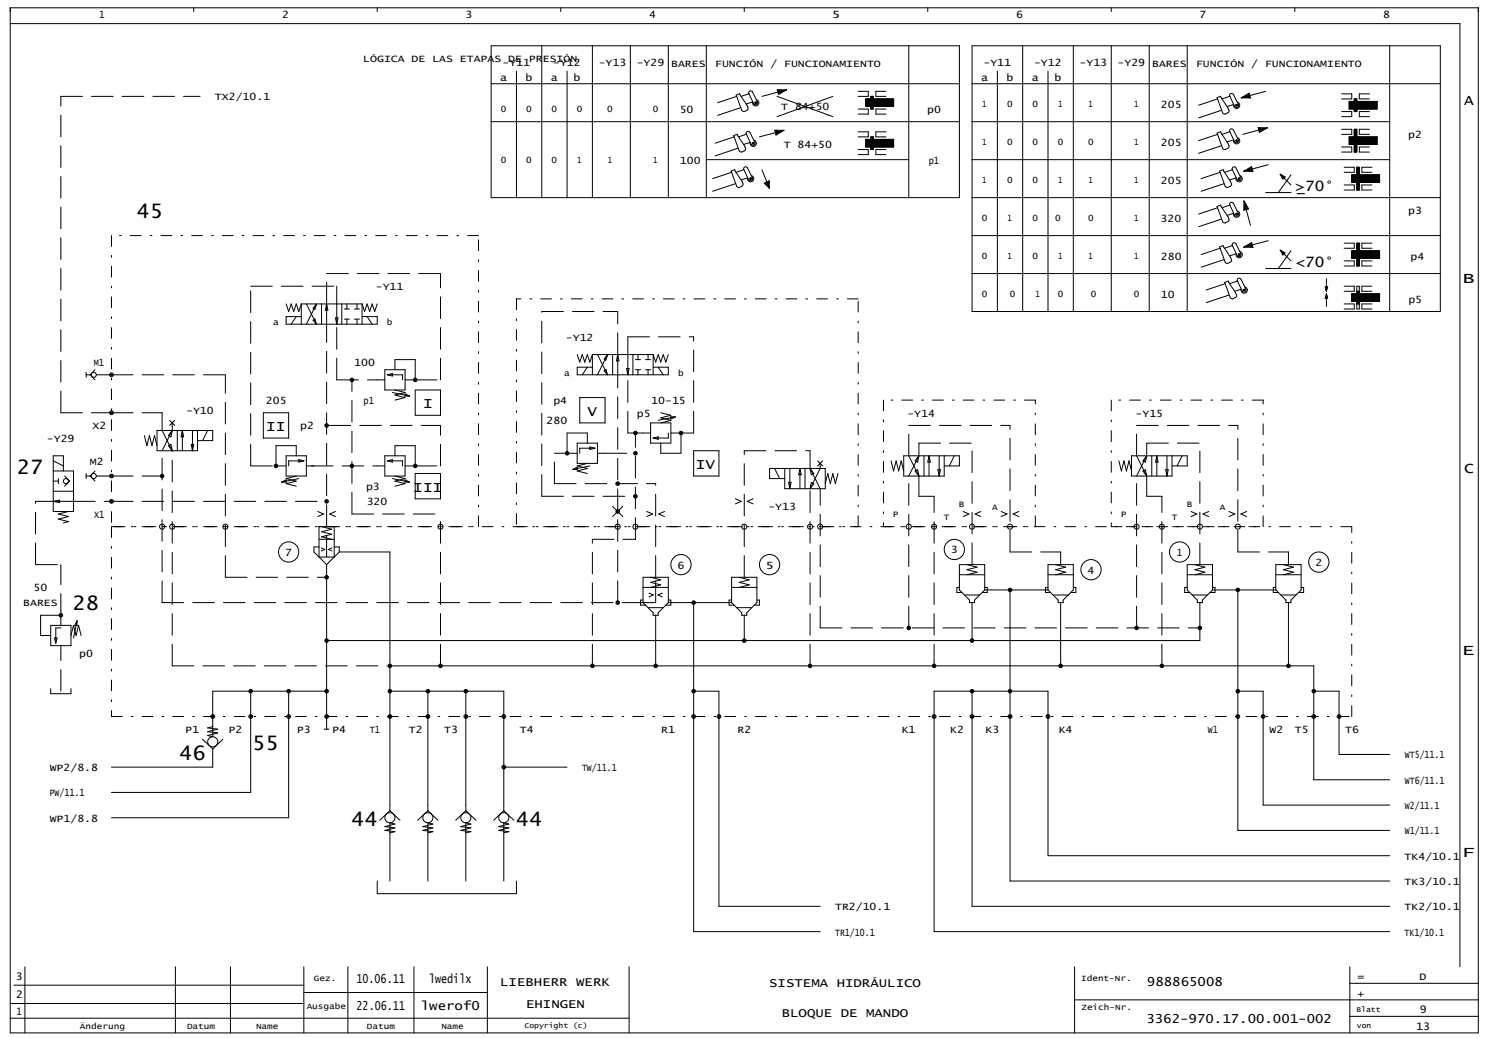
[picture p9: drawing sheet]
<svg xmlns="http://www.w3.org/2000/svg" width="582mm" height="406mm" viewBox="0 0 582 406" stroke-linecap="round" stroke-linejoin="round" font-family="sans-serif">
<g fill="none" stroke="#000" stroke-width=".39">
<path d="M4 3h574.2v401h-574.2zM4 9.2h567v369M75.8 3v1.5M147.6 3v1.5M192.1 17.9h183.2v59.4h-183.2zM211.9 17.9v59.4M219.3 3v1.5M231.7 17.9v59.4M246.6 17.9v59.4M261.4 17.9v59.4M276.3 17.9v59.4M291.1 3v1.5"/>
<path d="M355.5 17.9v59.4M362.9 3v1.5M380.2 17.9h183.1v103.9h-183.1zM400 17.9v103.9M419.8 17.9v103.9M434.6 3v1.5M434.6 17.9v103.9M449.5 17.9v103.9M464.3 17.9v103.9M506.4 3v1.5M543.6 17.9v103.9M192.1 32.7h183.2"/>
<path d="M202 27.8v49.5M221.8 27.8v49.5M287.9 37.2l1.4-.5 2.9 4.5 .4 1-.2 .8-1.3 .6-1-.5zM288.1 37.7l-7.4 2.5M292.9 36.7l-3 1M293 35.8l.9-.2 .4 .4 2 3.9a.84 .84 0 0 1-.4 1 .84 .84 0 0 1-1.1-.2l-2-4.2zM294.4 39.9l-2.6 .8M295.9 39a1.24 1.24 0 0 1 .9 1.5 1.24 1.24 0 0 1-1.5 .9 1.24 1.24 0 0 1-.9-1.5M304 37.7l21.7 7.9M304 35.1h3.6l-3.1 1.9zM307.6 35.1l-9.6 2.6M307.6 35.1l-3 1.5-.3-1.3 2.2 .1-1.7 .7-.2-.6 1.1 .1"/>
<path d="M325.7 37.7l-21.7 7.9M335.6 35.7h4v2h-4M338.6 38.7h10.9v3h-10.9zM340.6 37.7h1v4.9h-1zM346.5 35.7h-3.9v2h3.9M380.2 32.7h183.1M390.1 27.8v94M409.9 27.8v94M476 38.2l1.4-.5 2.9 4.5 .4 1-.2 .8-1.3 .6-1-.5zM476.2 38.7l-7.4 2.5M481 37.7l-3 1M481.1 36.8l.9-.2 .4 .4 2 3.9a.84 .84 0 0 1-.4 1 .84 .84 0 0 1-1.1-.2l-2-4.2z"/>
<path d="M484 40a1.24 1.24 0 0 1 .9 1.5 1.24 1.24 0 0 1-1.5 .9 1.24 1.24 0 0 1-.9-1.5M485.5 38.3l3.1-1.9 .5 1.9zM487.4 37.8l1 .1-.1-.6-1.8 .7 2.3 .1-.3-1.2-3 1.4M495 35.7l-9.5 2.6M524.7 36.7h4v2h-4M527.7 39.7h10.9v2.9h-10.9zM529.7 38.7h1v4.9h-1zM535.6 36.7h-3.9v2h3.9M192.1 47.6h183.2M286.9 53l1.4-.5 2.9 4.6 .4 1-.2 .8-1.3 .6-1-.5zM287.1 53.5l-7.4 2.5M288.6 58l-8.9 3"/>
<path d="M289.6 42.2l-8.9 2.9M291.9 52.5l-3 1M292.1 51.6l.8-.2 .4 .4 2 4a.84 .84 0 0 1-.4 1 .84 .84 0 0 1-1.1-.3l-2-4.2zM293.4 55.7l-2.5 .8M294.9 54.8a1.24 1.24 0 0 1 .9 1.5 1.24 1.24 0 0 1-1.5 .9 1.24 1.24 0 0 1-.9-1.4M303 50.9l3.6 .1-3.1 1.8zM306.6 51l-9.6 2.5M306.6 51l-3 1.4-.3-1.2 2.3 .1-1.8 .6-.2-.5 1.1 .1M335.6 42.6h4v2h-4M335.6 58.5h4v2h-4M335.6 51.6h4v1.9h-4M338.6 54.5h10.9v3h-10.9z"/>
<path d="M340.6 53.5h1v5h-1zM346.5 42.6h-3.9v2h3.9M346.5 58.5h-3.9v2h3.9M346.5 51.6h-3.9v1.9h3.9M380.2 47.6h163.4M476 52.1l1.4-.6 2.9 4.6 .4 1-.2 .8-1.3 .6-1-.5zM476.2 52.5l-7.4 2.5M477.7 57l-8.9 3M477.7 43.1l-8.9 3M481 51.5l-3 1M481.1 50.6l.9-.2 .4 .4 2 4a.84 .84 0 0 1-.4 1 .84 .84 0 0 1-1.1-.3l-2-4.2zM482.5 54.7l-2.6 .8"/>
<path d="M482.5 40.9l-2.6 .8M484 53.8a1.24 1.24 0 0 1 .9 1.5 1.24 1.24 0 0 1-1.5 1 1.24 1.24 0 0 1-.9-1.5M492.1 49.9l3.6 .1-3.1 1.8zM495.7 50l-9.6 2.5M495.7 50l-3 1.4-.3-1.2 2.2 .1-1.7 .6-.2-.5 1.1 .1M524.7 57.5h4v2h-4M524.7 43.6h4v2h-4M524.7 50.6h4v1.9h-4M527.7 53.5h10.9v3h-10.9zM529.7 50.6h1v8.9h-1zM535.6 57.5h-3.9v2h3.9M535.6 43.6h-3.9v2h3.9"/>
<path d="M535.6 50.6h-3.9v1.9h3.9M276.3 62.4h79.2M286 66.9l1.3-.5 2.9 4.5 .4 1-.2 .8-1.3 .6-1-.5zM286.2 67.4l-7.5 2.5M287.6 71.9l-8.9 2.9M290.9 66.2a.79 .79 0 0 1 .5-.9 .79 .79 0 0 1 .9 .4l2 3.9a.84 .84 0 0 1-.4 1 .84 .84 0 0 1-1.1-.2l-1.9-4.2M291 66.4l-3.1 1M292.4 69.6l-2.5 .8M293.9 68.7a1.24 1.24 0 0 1 .9 1.5 1.24 1.24 0 0 1-1.5 .9 1.24 1.24 0 0 1-.9-1.5M298 66.4l2.9 7.2M298.9 71.7l2-1v2.9zM299.7 71.8l.7-.3 .1 1z"/>
<path d="M300.6 72.9v-1.7l-1.2 .6 1.3 1.2M380.2 77.3h183.1M380.2 62.4h163.4M477 66.9l1.4-.5 2.9 4.5 .4 1-.3 .8-1.2 .6-1-.5zM477.2 67.4l-7.4 2.5M478.7 71.9l-8.9 2.9M481.1 79.3l.9-.2 .4 .4 2 4a.84 .84 0 0 1-.4 1 .84 .84 0 0 1-1.1-.3l-2-4.2zM482 66.4l-3 1M482.1 65.5l.8-.2 .5 .4 2 3.9a.84 .84 0 0 1-.4 1 .84 .84 0 0 1-1.1-.2l-2-4.2zM483.5 69.6l-2.6 .8M484.9 68.7a1.24 1.24 0 0 1 1 1.5 1.24 1.24 0 0 1-1.5 .9 1.24 1.24 0 0 1-.9-1.5M486.5 67l3.1-1.9 .5 2z"/>
<path d="M486.5 78.6l2.6 9.6M486.5 78.6l1.5 3-1.3 .4 .1-2.3 .7 1.7-.6 .2 .1-1.1M486.5 78.6l1.9 3.1-1.9 .5zM488.4 66.5l1 .1-.1-.6-1.8 .7 2.3 .1-.3-1.2-3 1.4M495 75.3h9.9M496 64.4l-9.5 2.6M500.7 68.1l4.2 4.2M500.7 68.1l1.7 1.2-.6 .5-.6-1.2 .9 .7-.3 .3-.2-.6M500.7 68.1l1.9 1.1-.8 .8zM504.9 68.4l-4.9 6.9M525.7 65.4h4v2h-4M525.7 72.3h4v2h-4"/>
<path d="M528.7 68.4h10.9v3h-10.9zM530.7 65.4h1v8.9h-1zM536.6 72.3h-3.9v2h3.9M536.6 65.4h-3.9v2h3.9M380.2 92.1h183.1M476 80.8l1.4-.6 2.9 4.6 .4 1-.2 .8-1.3 .6-1-.5zM476.2 81.3l-7.4 2.4M477 96.6l1.4-.5 2.9 4.5 .4 1-.3 .8-1.2 .6-1-.5zM477.2 97.1l-7.4 2.5M477.7 85.7l-8.9 3M481 80.2l-3 1.1M482 96.1l-3 1"/>
<path d="M482.1 95.2l.8-.2 .5 .4 2 3.9a.84 .84 0 0 1-.4 1 .84 .84 0 0 1-1.1-.2l-2-4.2zM482.5 83.4l-2.6 .8M483.5 99.3l-2.6 .8M484 82.5a1.24 1.24 0 0 1 .9 1.5 1.24 1.24 0 0 1-1.5 1 1.24 1.24 0 0 1-.9-1.5M484.9 98.4a1.24 1.24 0 0 1 1 1.5 1.24 1.24 0 0 1-1.5 .9 1.24 1.24 0 0 1-.9-1.5M486.5 96.7l3.1-1.9 .5 2zM488.4 96.2l1 .1-.1-.6-1.8 .7 2.3 .1-.3-1.2-3 1.4M496 94.1l-9.5 2.6M500.7 97.8l4.2 4.2M500.7 97.8l1.7 1.2-.6 .5-.6-1.2 .9 .7-.3 .3-.2-.6M500.7 97.8l1.9 1.1-.8 .8zM504.9 98.1l-4.9 6.9"/>
<path d="M525.7 95.1h4v2h-4M528.7 98.1h10.9v3h-10.9zM530.7 95.1h1v8.9h-1zM536.6 95.1h-3.9v2h3.9M111.9 118.9l1 2.9 1-2.9 1 2.9 1-2.9 1 2.9 .9-2.9M117.8 118.9v7.9M117.8 118.9h23.8M119.8 118.9l4 7.9M123.7 119l-1.2 1.6M123.8 118.9l-4 7.9M123.8 119l-.6 2M125.8 118.9v7.9"/>
<path d="M127.8 118.9v7.9M127.8 118.9l.4 2.5h-.9zM131.7 118.9v7.9M133.7 118.9v7.9M135.7 118.9v2M139.6 118.9v2M141.6 118.9v7.9M141.6 118.9l1 2.9 1-2.9 1 2.9 1-2.9 1 2.9 1-2.9M380.2 107h183.1M478.7 101.6l-8.9 2.9M479 110.5l1.4-.6 2.9 4.6 .4 1-.3 .8-1.2 .6-1-.5zM479.2 111l-7.4 2.4"/>
<path d="M480.7 115.4l-8.9 3M484 109.9l-3.1 1.1M484.1 109l.8-.2 .5 .4 2 4a.84 .84 0 0 1-.5 1 .84 .84 0 0 1-1-.3l-2-4.2zM485.5 113.1l-2.6 .8M486.9 112.2a1.24 1.24 0 0 1 1 1.5 1.24 1.24 0 0 1-1.5 1 1.24 1.24 0 0 1-1-1.5M495 105h9.9M518.3 112.2h1l-.5 1.7zM518.8 109v4.9M518.8 114.9v5M518.8 112.9l.2-.5h-.3l.1 1 .3-1.1h-.6l.3 1.6M518.8 114.9l.3 1.7h-.6l.3-1.1 .1 .9h-.3l.2-.5M518.8 114.9l.5 1.8h-1z"/>
<path d="M525.7 118.9h4v2h-4M525.7 102h4v2h-4M525.7 111.9h4v2h-4M528.7 114.9h10.9v3h-10.9zM530.7 113.9h1v5h-1zM536.6 118.9h-3.9v2h3.9M536.6 102h-3.9v2h3.9M536.6 111.9h-3.9v2h3.9M115.9 123.8l-2 3M117.8 123.8h-5.9v3h35.7v-3h-6M122.4 120.7l.7 .5M122.5 125.2l1.2 1.6-.5-2.1-.8 .6"/>
<path d="M131.2 124.3h1l-.5 2.5zM134.7 124.8h2M134.7 120.9h2M135.7 124.8v2M138.6 124.8h2M138.6 120.9h2M139.6 124.8v2M143.6 123.8l2 3M225.8 138.7l1 2.9 .9-2.9 1 2.9 1-2.9 1 2.9 1-2.9M231.7 138.7v7.9M231.7 138.7h23.8M233.7 138.7l3.9 7.9"/>
<path d="M237.5 138.8l-1.1 1.6M237.6 138.7l-3.9 7.9M237.6 138.8l-.6 2M239.6 138.7v7.9M241.6 138.7v7.9M241.6 138.7l.5 2.5h-1zM245.6 138.7v7.9M247.5 138.7v7.9M249.5 138.7v2M253.5 138.7v2M255.5 138.7v7.9M255.5 138.7l1 2.9 .9-2.9 1 2.9 1-2.9 1 2.9 1-2.9"/>
<path d="M33.7 146.6h2M33.7 145.6v2M37.2 144.6l-1.9 2 1.9 2M37.7 146.6h5.9M147.6 148.6h2.9M150.5 144.6h7.9v7.9h-7.9zM151.5 146.6l2-.5v1zM151.5 146.6h6v2M153.5 153.5l6.7 1.4M154.5 152.5l3.9 1-3.9 1 3.9 1-3.9 1M158.4 148.6h4M158.4 154l1.8 .9h-1.9z"/>
<path d="M162.4 152.5h9.9v9.9h-9.9zM226.8 155.5h9.9v9.9h-9.9zM229.7 143.6l-2 3M231.7 143.6h-5.9v3h35.6v-3h-5.9M236.3 140.5l.6 .5M236.4 145l1.1 1.6-.5-2.1-.7 .6M245.1 144.1h1l-.5 2.5zM248.5 144.6h2M248.5 140.7h2M249.5 144.6v2M252.5 144.6h2M252.5 140.7h2"/>
<path d="M253.5 144.6v2M257.4 143.6l2 3M56.5 170.4l1 3.9 .9-3.9 1 3.9 1-3.9 1 3.9M63.4 168.4l4 7.9M65.9 174.3l1-.5 .5 2.5zM66.4 164.4l1.9 2M67.4 168.4l-4 7.9M67.4 168.4l-.5 2.5-1-.5zM67.4 165.4v3M68.3 164.4l-1.9 2M69.3 168.4v7.9M71.3 168.4v7.9"/>
<path d="M71.3 168.4l.5 2.5h-1zM74.8 173.8h1l-.5 2.5zM75.3 168.4v7.9M77.3 168.4v7.9h-15.9v-7.9h21.8v3.9h-5.9M81.2 168.4l-2 3.9M103 161.4h9.9v9.9h-9.9zM111.9 178.3h7.9v7.9h-7.9zM116.9 179.8l1.9 .5-1.9 .5zM150.5 178.3h7.9v7.9h-7.9zM221.8 177.3h4M225.8 173.3h7.9v7.9h-7.9zM230.7 174.8l2 .5-2 .5z"/>
<path d="M232.7 175.3h-5.9v2M233.7 177.3h3M251.5 169.4h3M254.5 165.4h7.9v7.9h-7.9zM255.5 171.3l1.9-.4v.9zM258.4 161.4l4 1-4 1 4 1-4 1M261.4 169.4v1.9h-5.9M262.3 163h1.9l-1.8 .9zM262.4 169.4h3.9M264.2 163l-6.8 1.4M271.3 176.3h9.9v9.9h-9.9zM355.5 178.3l3.9 7.9"/>
<path d="M359.4 178.3l-3.9 7.9M359.4 178.3l-.5 2.5-1-.5zM361.4 178.3v7.9M363.4 178.3l.5 2.5h-1zM363.4 178.3v7.9M367.3 178.3v7.9M369.3 178.3v7.9h-15.8v-7.9h21.8v3.9h-6M373.3 178.3l-2 3.9M444.5 178.3l4 7.9M448.5 178.3l-4 7.9M448.5 178.3l-.5 2.5-1-.5zM450.5 178.3v7.9"/>
<path d="M452.5 178.3v7.9M452.5 178.3l.5 2.5h-1zM456.4 178.3v7.9M458.4 178.3v7.9h-15.8v-7.9h21.7v3.9h-5.9M462.4 178.3l-2 3.9M20.8 184.2h8v15.9h-8v-21.8h4v5.9M20.8 196.1h8M20.8 196.1l2.5-.5v1zM20.8 192.1h8M20.8 188.2h2M20.8 180.3l4 1.9M22.8 187.2v2"/>
<path d="M25.3 186.2l2 2-2 2M33.7 186.2h2M33.7 185.2v2M37.2 184.2l-1.9 2 1.9 2M37.7 186.2h5.9M107.9 182.2h4M110.1 188.6l1.8-.9 .1 .9zM115.9 186.2l-4 1 4 1-4 1 4 1M116.9 187.2l-6.8 1.4M118.8 180.3h-5.9v1.9M119.8 182.2h3M147.6 182.2h2.9"/>
<path d="M151.5 180.3l2-.5v1zM151.5 180.3h6v1.9M153.5 187.2l6.7 1.4M154.5 186.2l3.9 1-3.9 1 3.9 1-3.9 1M158.4 182.2h4M158.4 187.7l1.8 .9h-1.9zM162.4 185.2h9.9v9.9h-9.9zM224 183.6l1.8-.9 .1 .9zM229.7 181.2l-3.9 1 3.9 1-3.9 1 3.9 1M230.7 182.2l-6.7 1.4M239.6 198.1l4 3.9M243.6 198.1l-4 3.9"/>
<path d="M287.6 195.1l2.3 1-2.3 1M294.6 195.1l-2.3 1 2.3 1M303 183.2l2 4M306.9 183.2v7.9h15.9v-7.9h-21.8v4h5.9M308.4 188.7h1l-.5 2.4zM308.9 183.2v7.9M312.9 183.2v7.9M312.9 183.2l.5 2.5h-1zM314.9 183.2v7.9M316.8 183.2l4 7.9M316.8 183.2l1.5 2-1 .5zM317.3 188.7l1 .5-1.5 1.9z"/>
<path d="M319.8 180.3l2 1.9M320.8 183.2l-4 7.9M321.8 180.3l-2 1.9M327.7 185.2l-1 4-1-4-.9 4-1-4-1 4M348.5 180.3l1 3.9 1-3.9 1 3.9 1-3.9 1 3.9M357.9 184.2l1-.5 .5 2.5zM366.8 183.7h1l-.5 2.5zM437.6 180.3l1 3.9 1-3.9 1 3.9 1-3.9 1 3.9M447 184.2l1-.5 .5 2.5zM455.9 183.7h1l-.5 2.5zM26.8 200.1l-4 1 4 .9-4 1 4 1-2 .5M124.3 200.1l2.3 1-2.3 .9"/>
<path d="M124.8 213.9h-2v2l5 4.9M124.8 206h5.9v11.9h-5.9zM124.8 211h5.9M125.7 214.3l1.3 .6-1.3 .6M125.8 206l3.9 1-3.9 1 3.9 1-3.9 1 3.9 1M129.8 214.3l-1.3 .6 1.3 .6M130.7 213.9h2v2M131.2 200.1l-2.3 1 2.3 .9M132.7 215.9l-4.9 4.9M132.7 215.9h19.8v101.2M253 200.1l2.3 1-2.3 .9M259.9 200.1l-2.3 1 2.3 .9"/>
<path d="M376.7 200.1l2.3 1-2.3 .9M383.7 200.1l-2.3 1 2.3 .9M391.6 200.1l2.3 1-2.3 .9M398.5 200.1l-2.3 1 2.3 .9M465.8 200.1l2.3 1-2.3 .9M472.8 200.1l-2.3 1 2.3 .9M480.7 200.1l2.3 1-2.3 .9M487.6 200.1l-2.3 1 2.3 .9M127.8 220.8v64.4M251.5 229.8h9.9M251.5 234.7h-1v2h2M251.5 225.8h9.9v9.9l-4 4v.9h-1.9v-.9l-4-4z"/>
<path d="M253.5 237.7h5.9M253.9 232l1.7 .7-1.7 .8M254.5 225.8l3.9 1-3.9 1 3.9 1-3.9 1M259 232l-1.7 .7 1.7 .8M261.4 235.7h24.8M261.4 234.7h1v2h-2M271.3 235.7v128.7h49.5M286.2 229.8h9.9M286.2 234.7h-1v2h1.9M286.2 225.8h9.9v9.9l-4 4v.9h-2v-.9l-3.9-4zM288.1 237.7h6M289.1 225.8l4 1-4 1 4 1-4 1"/>
<path d="M296.1 234.7h.9v2h-1.9M375.3 229.8h-1v1.9h1.9M375.3 220.8h9.9v9.9l-4 4v1h-2v-1l-3.9-4zM375.3 224.8h9.9M377.2 232.7h6M378.2 220.8l4 1-4 1 4 1-4 1M380.2 235.7v14.8M385.2 229.8h.9v1.9h-1.9M385.2 230.7h24.7M395.1 230.7v113.9h148.5M409.9 229.8h-1v1.9h2M409.9 220.8h9.9v9.9l-4 4v1h-1.9v-1l-4-4z"/>
<path d="M409.9 224.8h9.9M411.9 232.7h5.9M412.9 220.8l3.9 1-3.9 1 3.9 1-3.9 1M414.9 235.7v24.7M419.8 229.8h1v1.9h-2M464.3 220.8h9.9v9.9l-3.9 4v1h-2v-1l-4-4zM464.3 229.8h-.9v1.9h1.9M464.3 224.8h9.9M466.3 232.7h6M467.3 220.8l4 1-4 1 4 1-4 1M469.3 235.7v14.8h-341.5M474.2 229.8h1v1.9h-1.9"/>
<path d="M474.2 230.7h24.8M484.1 230.7v94.1h59.5M499 229.8h-1v1.9h2M499 220.8h9.9v9.9l-4 4v1h-1.9v-1l-4-4zM499 224.8h9.9M501 232.7h5.9M502 220.8l3.9 1-3.9 1 3.9 1-3.9 1M503.9 235.7v24.7M508.9 229.8h1v1.9h-2M19.8 244.6h8v7.9h-8zM21.3 249.6h1l-.5 1.9zM23.8 245.6h-2v5.9"/>
<path d="M23.8 240.6v4M23.8 252.5v3M27.8 248.6l1-4 .9 4 1-4 1 4M30.1 242.8v1.9l-.9-.1zM30.1 242.8l-1.3 6.8M256.5 240.6v19.8M291.1 240.6v9.9M19.8 269.4v1.9h8v-1.9M98.1 270.3v39.6h-54.5M112.9 270.3v49.5h-69.3M127.8 270.3h-44.6v17.9l-2-.5 4-1-4-.5 4-1-4-.5 2-.5M152.5 270.3h44.5v46.8"/>
<path d="M152.5 260.4h361.3v44.6h29.8M167.4 270.3v46.8M182.2 270.3v46.8M271.3 270.3h9.9v84.2h39.6M380.2 270.3v84.2h163.4M484.1 270.3h9.9v44.6h49.6M513.8 270.3h10v24.8h19.8M79.2 289.2l4 3.7M83.2 292.9v7.1h-39.6M87.2 289.2l-4 3.7M126.8 285.2h1.9M152.5 317.1l-4 3.7"/>
<path d="M152.5 317.1l4 3.7M167.4 317.1l-4 3.7M167.4 317.1l3.9 3.7M182.2 317.1l-4 3.7M182.2 317.1l4 3.7M197 317.1l-3.9 3.7M197 317.1l4 3.7M197 300h24.8M152.5 325.8l2-.5-4-.5 4-1-4-.5 4-1-2-.5v22.8M167.4 325.8l1.9-.5-3.9-.5 3.9-1-3.9-.5 3.9-1-1.9-.5v22.8M182.2 325.8l2-.5-4-.5 4-1-4-.5 4-1-2-.5v22.8M197 325.8l2-.5-3.9-.5 3.9-1-3.9-.5 3.9-1-2-.5v22.8"/>
<path d="M543.6 334.7h-133.7v-64.4h-44.5v94.1h178.2M147.6 344.6v4.9h54.4v-4.9M9.7 378.2v25.8M68.6 378.2v25.8M90.1 378.2v25.8M118.8 378.2v25.8M136.1 378.2v25.8M161.9 378.2v25.8M190.6 378.2v25.8M246.1 378.2v25.8M420.3 378.2v25.8M528 378.2v25.8"/>
<path d="M4 398.3h242.1M4 392.5h114.8M5.4 385.3h113.4M118.8 388.2h71.8M420.3 391.1h157.9M528 397.5h50.2M528 384.6h50.2"/>
<circle cx="294.6" cy="56" r=".35"/>
<circle cx="294.6" cy="56" r=".1"/>
<circle cx="294.6" cy="56" r=".25"/>
<circle cx="295.6" cy="40.2" r=".35"/>
<circle cx="295.6" cy="40.2" r=".1"/>
<circle cx="295.6" cy="40.2" r=".25"/>
<circle cx="483.7" cy="41.2" r=".35"/>
<circle cx="483.7" cy="55" r=".35"/>
<circle cx="483.7" cy="55" r=".25"/>
<circle cx="483.7" cy="41.2" r=".25"/>
<circle cx="483.7" cy="55" r=".1"/>
<circle cx="483.7" cy="41.2" r=".1"/>
<circle cx="293.6" cy="69.9" r=".35"/>
<circle cx="293.6" cy="69.9" r=".1"/>
<circle cx="293.6" cy="69.9" r=".25"/>
<circle cx="484.6" cy="69.9" r=".35"/>
<circle cx="484.6" cy="69.9" r=".25"/>
<circle cx="484.6" cy="69.9" r=".1"/>
<circle cx="483.7" cy="83.7" r=".35"/>
<circle cx="483.7" cy="83.7" r=".25"/>
<circle cx="483.7" cy="83.7" r=".1"/>
<circle cx="484.6" cy="99.6" r=".35"/>
<circle cx="484.6" cy="99.6" r=".25"/>
<circle cx="484.6" cy="99.6" r=".1"/>
<circle cx="486.6" cy="113.4" r=".35"/>
<circle cx="486.6" cy="113.4" r=".25"/>
<circle cx="486.6" cy="113.4" r=".1"/>
<circle cx="36.7" cy="146.6" r=".99"/>
<circle cx="43.6" cy="146.6" r=".74"/>
<circle cx="43.6" cy="146.6" r=".37"/>
<circle cx="137.6" cy="148.6" r=".5"/>
<circle cx="137.6" cy="148.6" r=".69"/>
<circle cx="137.6" cy="148.6" r=".2"/>
<circle cx="162.4" cy="148.6" r=".5"/>
<circle cx="162.4" cy="148.6" r=".69"/>
<circle cx="162.4" cy="148.6" r=".2"/>
<circle cx="43.6" cy="161.4" r=".74"/>
<circle cx="43.6" cy="161.4" r=".37"/>
<circle cx="127.7" cy="166.4" r=".5"/>
<circle cx="127.7" cy="166.4" r=".69"/>
<circle cx="127.7" cy="166.4" r=".2"/>
<circle cx="221.8" cy="177.3" r=".69"/>
<circle cx="221.8" cy="177.3" r=".5"/>
<circle cx="221.8" cy="177.3" r=".2"/>
<circle cx="248.5" cy="169.4" r=".5"/>
<circle cx="248.5" cy="177.3" r=".5"/>
<circle cx="248.5" cy="169.4" r=".69"/>
<circle cx="248.5" cy="177.3" r=".69"/>
<circle cx="248.5" cy="169.4" r=".2"/>
<circle cx="248.5" cy="177.3" r=".2"/>
<circle cx="266.3" cy="169.4" r=".5"/>
<circle cx="266.3" cy="169.4" r=".69"/>
<circle cx="266.3" cy="169.4" r=".2"/>
<circle cx="25.8" cy="188.2" r=".99"/>
<circle cx="36.7" cy="186.2" r=".99"/>
<circle cx="43.6" cy="196.1" r=".74"/>
<circle cx="43.6" cy="186.2" r=".74"/>
<circle cx="43.6" cy="196.1" r=".37"/>
<circle cx="43.6" cy="186.2" r=".37"/>
<circle cx="63.4" cy="186.2" r=".69"/>
<circle cx="63.4" cy="186.2" r=".5"/>
<circle cx="63.4" cy="186.2" r=".2"/>
<circle cx="107.9" cy="182.2" r=".5"/>
<circle cx="107.9" cy="182.2" r=".69"/>
<circle cx="108" cy="182.2" r=".2"/>
<circle cx="127.7" cy="196.1" r=".5"/>
<circle cx="127.7" cy="196.1" r=".69"/>
<circle cx="127.7" cy="196.1" r=".2"/>
<circle cx="137.6" cy="182.2" r=".5"/>
<circle cx="137.6" cy="182.2" r=".69"/>
<circle cx="137.6" cy="182.2" r=".2"/>
<circle cx="162.4" cy="182.2" r=".5"/>
<circle cx="162.4" cy="182.2" r=".69"/>
<circle cx="162.4" cy="182.2" r=".2"/>
<circle cx="241.6" cy="189.2" r=".5"/>
<circle cx="241.6" cy="189.2" r=".69"/>
<circle cx="241.6" cy="189.2" r=".2"/>
<circle cx="248.5" cy="194.1" r=".5"/>
<circle cx="248.5" cy="194.1" r=".69"/>
<circle cx="248.5" cy="194.1" r=".2"/>
<circle cx="63.4" cy="206" r=".99"/>
<circle cx="67.4" cy="206" r=".99"/>
<circle cx="88.1" cy="206" r=".99"/>
<circle cx="112.9" cy="215.9" r="4"/>
<circle cx="172.3" cy="206" r=".99"/>
<circle cx="241.6" cy="206" r=".99"/>
<circle cx="241.6" cy="200.1" r=".5"/>
<circle cx="241.6" cy="200.1" r=".69"/>
<circle cx="241.6" cy="200.1" r=".2"/>
<circle cx="248.5" cy="206" r=".99"/>
<circle cx="291.1" cy="206" r=".99"/>
<circle cx="316.8" cy="206" r=".99"/>
<circle cx="320.8" cy="206" r=".99"/>
<circle cx="355.4" cy="206" r=".99"/>
<circle cx="365.3" cy="206" r=".99"/>
<circle cx="373.3" cy="214.9" r="4"/>
<circle cx="380.2" cy="206" r=".99"/>
<circle cx="395" cy="206" r=".99"/>
<circle cx="444.5" cy="206" r=".99"/>
<circle cx="454.4" cy="206" r=".99"/>
<circle cx="461.4" cy="215.9" r="4"/>
<circle cx="469.3" cy="206" r=".99"/>
<circle cx="484.1" cy="206" r=".99"/>
<circle cx="515.8" cy="219.9" r="4"/>
<circle cx="127.7" cy="225.8" r=".5"/>
<circle cx="127.7" cy="225.8" r=".69"/>
<circle cx="127.7" cy="225.8" r=".2"/>
<circle cx="241.6" cy="235.7" r=".5"/>
<circle cx="241.6" cy="235.7" r=".69"/>
<circle cx="241.6" cy="235.7" r=".2"/>
<circle cx="266.3" cy="220.8" r="4"/>
<circle cx="271.3" cy="235.7" r=".5"/>
<circle cx="271.3" cy="235.7" r=".69"/>
<circle cx="271.3" cy="235.7" r=".2"/>
<circle cx="301" cy="220.8" r="4"/>
<circle cx="395" cy="230.7" r=".5"/>
<circle cx="395" cy="230.7" r=".69"/>
<circle cx="395" cy="230.7" r=".2"/>
<circle cx="426.7" cy="222.8" r="4"/>
<circle cx="484.1" cy="230.7" r=".5"/>
<circle cx="484.1" cy="230.7" r=".69"/>
<circle cx="484.2" cy="230.7" r=".2"/>
<circle cx="23.8" cy="240.6" r=".5"/>
<circle cx="23.8" cy="240.6" r=".69"/>
<circle cx="23.8" cy="240.6" r=".2"/>
<circle cx="127.7" cy="250.5" r=".5"/>
<circle cx="127.7" cy="250.5" r=".69"/>
<circle cx="127.7" cy="250.5" r=".2"/>
<circle cx="291.1" cy="250.5" r=".5"/>
<circle cx="291.1" cy="250.5" r=".69"/>
<circle cx="291.1" cy="250.5" r=".2"/>
<circle cx="355.4" cy="245.6" r=".69"/>
<circle cx="355.4" cy="245.6" r=".5"/>
<circle cx="355.5" cy="245.6" r=".2"/>
<circle cx="380.2" cy="250.5" r=".5"/>
<circle cx="380.2" cy="250.5" r=".69"/>
<circle cx="380.2" cy="250.5" r=".2"/>
<circle cx="444.5" cy="245.6" r=".69"/>
<circle cx="444.5" cy="245.6" r=".5"/>
<circle cx="444.6" cy="245.6" r=".2"/>
<circle cx="469.3" cy="245.6" r=".69"/>
<circle cx="469.3" cy="245.6" r=".5"/>
<circle cx="469.3" cy="245.6" r=".2"/>
<circle cx="98" cy="270.3" r=".69"/>
<circle cx="98" cy="270.3" r=".5"/>
<circle cx="98.1" cy="270.3" r=".2"/>
<circle cx="112.9" cy="270.3" r=".5"/>
<circle cx="112.9" cy="270.3" r=".69"/>
<circle cx="112.9" cy="270.4" r=".2"/>
<circle cx="127.7" cy="270.3" r=".5"/>
<circle cx="127.7" cy="270.3" r=".69"/>
<circle cx="127.7" cy="270.3" r=".2"/>
<circle cx="152.5" cy="260.4" r=".5"/>
<circle cx="152.5" cy="270.3" r=".5"/>
<circle cx="152.5" cy="270.3" r=".69"/>
<circle cx="152.5" cy="260.4" r=".69"/>
<circle cx="152.5" cy="270.3" r=".2"/>
<circle cx="152.5" cy="260.4" r=".2"/>
<circle cx="167.3" cy="270.3" r=".5"/>
<circle cx="167.3" cy="270.3" r=".69"/>
<circle cx="167.4" cy="270.3" r=".2"/>
<circle cx="172.3" cy="260.4" r=".5"/>
<circle cx="172.3" cy="260.4" r=".69"/>
<circle cx="172.3" cy="260.4" r=".2"/>
<circle cx="182.2" cy="270.3" r=".5"/>
<circle cx="182.2" cy="270.3" r=".69"/>
<circle cx="182.2" cy="270.3" r=".2"/>
<circle cx="231.7" cy="260.4" r=".69"/>
<circle cx="231.7" cy="260.4" r=".5"/>
<circle cx="231.7" cy="260.5" r=".2"/>
<circle cx="256.4" cy="260.4" r=".5"/>
<circle cx="256.4" cy="260.4" r=".69"/>
<circle cx="256.4" cy="260.4" r=".2"/>
<circle cx="271.3" cy="270.3" r=".5"/>
<circle cx="271.3" cy="270.3" r=".69"/>
<circle cx="271.3" cy="270.3" r=".2"/>
<circle cx="316.8" cy="260.4" r=".69"/>
<circle cx="316.8" cy="260.4" r=".5"/>
<circle cx="316.8" cy="260.4" r=".2"/>
<circle cx="365.3" cy="260.4" r=".5"/>
<circle cx="365.3" cy="260.4" r=".69"/>
<circle cx="365.4" cy="260.5" r=".2"/>
<circle cx="380.2" cy="270.3" r=".5"/>
<circle cx="380.2" cy="270.3" r=".69"/>
<circle cx="380.2" cy="270.3" r=".2"/>
<circle cx="395" cy="270.3" r=".5"/>
<circle cx="395" cy="270.3" r=".69"/>
<circle cx="395" cy="270.3" r=".2"/>
<circle cx="414.8" cy="260.4" r=".5"/>
<circle cx="414.8" cy="260.4" r=".69"/>
<circle cx="414.9" cy="260.4" r=".2"/>
<circle cx="454.4" cy="260.4" r=".69"/>
<circle cx="454.4" cy="260.4" r=".5"/>
<circle cx="454.5" cy="260.4" r=".2"/>
<circle cx="484.1" cy="270.3" r=".5"/>
<circle cx="484.1" cy="270.3" r=".69"/>
<circle cx="484.1" cy="270.3" r=".2"/>
<circle cx="503.9" cy="260.4" r=".5"/>
<circle cx="503.9" cy="260.4" r=".69"/>
<circle cx="503.9" cy="260.4" r=".2"/>
<circle cx="513.8" cy="270.3" r=".5"/>
<circle cx="513.8" cy="270.3" r=".69"/>
<circle cx="513.8" cy="270.3" r=".2"/>
<circle cx="83.2" cy="290.1" r="1.98"/>
<circle cx="83.2" cy="280.2" r=".74"/>
<circle cx="83.2" cy="280.2" r=".37"/>
<circle cx="98" cy="280.2" r=".74"/>
<circle cx="98" cy="280.2" r=".37"/>
<circle cx="112.9" cy="280.2" r=".74"/>
<circle cx="112.9" cy="280.2" r=".37"/>
<circle cx="127.7" cy="280.2" r=".37"/>
<circle cx="127.7" cy="280.2" r=".74"/>
<circle cx="152.5" cy="280.2" r=".37"/>
<circle cx="152.5" cy="280.2" r=".74"/>
<circle cx="167.3" cy="280.2" r=".37"/>
<circle cx="167.3" cy="280.2" r=".74"/>
<circle cx="182.2" cy="280.2" r=".37"/>
<circle cx="182.2" cy="280.2" r=".74"/>
<circle cx="197" cy="280.2" r=".74"/>
<circle cx="197" cy="280.2" r=".37"/>
<circle cx="271.3" cy="280.2" r=".37"/>
<circle cx="271.3" cy="280.2" r=".74"/>
<circle cx="281.2" cy="280.2" r=".74"/>
<circle cx="281.2" cy="280.2" r=".37"/>
<circle cx="365.3" cy="280.2" r=".74"/>
<circle cx="365.3" cy="280.2" r=".37"/>
<circle cx="380.2" cy="280.2" r=".37"/>
<circle cx="380.2" cy="280.2" r=".74"/>
<circle cx="395" cy="280.2" r=".74"/>
<circle cx="395" cy="280.2" r=".37"/>
<circle cx="409.9" cy="280.2" r=".74"/>
<circle cx="409.9" cy="280.2" r=".37"/>
<circle cx="484.1" cy="280.2" r=".74"/>
<circle cx="484.1" cy="280.2" r=".37"/>
<circle cx="494" cy="280.2" r=".74"/>
<circle cx="494" cy="280.2" r=".37"/>
<circle cx="513.8" cy="280.2" r=".37"/>
<circle cx="513.8" cy="280.2" r=".74"/>
<circle cx="523.7" cy="280.2" r=".74"/>
<circle cx="523.7" cy="280.2" r=".37"/>
<circle cx="152.5" cy="319.8" r="1.98"/>
<circle cx="167.3" cy="319.8" r="1.98"/>
<circle cx="182.2" cy="319.8" r="1.98"/>
<circle cx="197" cy="319.8" r="1.98"/>
<circle cx="197" cy="300" r=".74"/>
<circle cx="197" cy="300" r=".37"/>
</g>
<g fill="none" stroke="#000" stroke-width=".39" stroke-dasharray="8.5 3.5">
<path d="M23.8 37.7h54.4M98.1 111.9h33.6M127.8 118.9v-11.9M127.8 107h44.5M131.7 118.9v-7M530.7 113.9v-2M530.7 111.9h1M531.7 113.9v-2M211.9 121.8h29.7M241.6 138.7v-16.9M245.6 138.7v-7M245.6 131.7h25.7"/>
<path d="M530.7 120.9v-2M530.7 120.9h1M531.7 120.9v-2M43.6 146.6h44.5M131.7 148.6v-21.8M131.7 148.6h15.9M154.5 140.7v3.9M154.5 140.7h7.9M162.4 140.7v7.9M162.4 148.6h9.9M172.3 148.6v-41.6M23.8 161.4v-123.7"/>
<path d="M23.8 161.4h19.8M43.6 161.4h19.8M63.4 168.4v-7M107.9 174.3v7.9M115.9 174.3v4M115.9 174.3h-8M128.7 166.4h43.6M154.5 174.3v4M154.5 174.3h7.9M162.4 174.3v7.9M216.8 177.3h5M221.8 169.4v7.9"/>
<path d="M229.7 169.4v3.9M229.7 169.4h-7.9M236.7 177.3h11.8M245.6 169.4v-22.8M245.6 169.4h5.9M258.4 177.3v-4M258.4 177.3h7.9M266.3 177.3v-7.9M266.3 169.4h5M271.3 169.4v-37.7M291.1 176.3h25.7M355.5 178.3v-11.9"/>
<path d="M355.5 166.4h39.6M359.4 178.3v-5M359.4 173.3h20.8M444.5 178.3v-11.9M444.5 166.4h39.6M448.5 178.3v-5M448.5 173.3h20.8M13.9 196.1h6.9M28.8 196.1h14.8M43.6 196.1h84.2M43.6 186.2h19.8M98.1 182.2v-70.3"/>
<path d="M98.1 182.2h9.8M121.8 182.2h25.8M162.4 182.2h9.9M172.3 182.2v-15.8M211.9 194.1v-72.3M211.9 194.1h36.6M216.8 189.2v-11.9M216.8 189.2h39.7M316.8 183.2v-6.9M320.8 183.2v-2M359.4 194.1v-7.9M359.4 194.1h6"/>
<path d="M448.5 194.1v-7.9M448.5 194.1h5.9M127.8 217.9v-91.1M137.7 201.1v-52.5M137.7 201.1h34.6M231.7 211h16.8M248.5 211v-41.6M395.1 215.9v-49.5M395.1 215.9h19.8M484.1 215.9v-49.5M484.1 215.9h19.8M13.9 220.8v-24.7"/>
<path d="M13.9 220.8h9.9M63.4 235.7v-59.4M63.4 235.7h188.1M88.1 225.8v-79.2M88.1 225.8h39.7M241.6 235.7v-89.1M251.5 235.7h5M256.5 235.7v-9.9M256.5 225.8v-36.6M291.1 225.8v-49.5M380.2 220.8v-47.5M414.9 220.8v-4.9"/>
<path d="M469.3 220.8v-47.5M503.9 220.8v-4.9M15.9 248.6h3.9M15.9 240.6h7.9M15.9 248.6v-8M23.8 240.6v-19.8M320.8 245.6v-54.5M320.8 245.6h148.5M355.5 245.6v-59.4M444.5 245.6v-59.4M23.8 270.3v-14.8M67.4 260.4v-84.1"/>
<path d="M67.4 260.4h84.1M172.3 260.4v-59.3M231.7 260.4v-49.4M316.8 260.4v-69.3M365.4 260.4v-66.3M454.4 260.4v-66.3"/>
</g>
<g fill="#000" stroke="#000" stroke-width=".39">
<path d="M338.6 38.7h10.9v3h-10.9z" fill-rule="evenodd"/>
<path d="M340.6 37.7h1v4.9h-1z" fill-rule="evenodd"/>
<path d="M527.7 39.7h10.9v2.9h-10.9z" fill-rule="evenodd"/>
<path d="M529.7 38.7h1v4.9h-1z" fill-rule="evenodd"/>
<path d="M338.6 54.5h10.9v3h-10.9z" fill-rule="evenodd"/>
<path d="M340.6 53.5h1v5h-1z" fill-rule="evenodd"/>
<path d="M527.7 53.5h10.9v3h-10.9z" fill-rule="evenodd"/>
<path d="M529.7 50.6h1v8.9h-1z" fill-rule="evenodd"/>
<path d="M528.7 68.4h10.9v3h-10.9z" fill-rule="evenodd"/>
<path d="M530.7 65.4h1v8.9h-1z" fill-rule="evenodd"/>
<path d="M528.7 98.1h10.9v3h-10.9z" fill-rule="evenodd"/>
<path d="M530.7 95.1h1v8.9h-1z" fill-rule="evenodd"/>
<path d="M528.7 114.9h10.9v3h-10.9z" fill-rule="evenodd"/>
<path d="M530.7 113.9h1v5h-1z" fill-rule="evenodd"/>
</g>
<g fill="none" stroke="#000" stroke-width=".39" stroke-dasharray="4.2 3.5 .7 3.5">
<path d="M43.6 92.1v113.9M187.1 92.1h-143.5M202 116.9v89.1M335.6 116.9h-133.6M345.5 156.5v49.5M405 156.5h-59.5M434.6 156.5v49.5M494 156.5h-59.4M43.6 206v74.2M43.6 206h143.5M187.1 206v-113.9M202 206h133.6"/>
<path d="M335.6 206v-89.1M345.5 206h59.5M405 206v-49.5M434.6 206h59.4M494 206v-49.5M528.7 206h-485.1M43.6 280.2h485.1M528.7 280.2v-74.2"/>
</g>
<g font-size="7.8">
<text x="53.4" y="85.3">45</text>
<text x="6.6" y="185.3">27</text>
<text x="28.4" y="238.8">28</text>
<text x="98.6" y="293.2">55</text>
<text x="70" y="297.2">46</text>
<text x="137.4" y="322.9">44</text>
<text x="201.8" y="322.9">44</text>
</g>
<g font-size="5.7">
<text x="572.7" y="40.9">A</text>
<text x="572" y="110.5">B</text>
<text x="572.7" y="185.2">C</text>
<text x="571.9" y="256.2">E</text>
<text x="571.8" y="335.2">F</text>
</g>
<g font-size="5.6">
<text x="506.5" y="77.5">-</text>
<text x="506.7" y="74.5">&gt;70°</text>
<text x="506.7" y="104.2">&lt;70°</text>
<text x="165.4" y="159.7">I</text>
<text x="229.8" y="162.7">V</text>
<text x="104.1" y="168.6">II</text>
<text x="272.2" y="183.4">IV</text>
<text x="161.7" y="192.4">III</text>
</g>
<g font-size="4.9">
<text x="139.4" y="384.4">10.06.11</text>
<text x="167.8" y="384.4">lwedilx</text>
<text x="195.6" y="385.8">LIEBHERR WERK</text>
<text x="300.8" y="386.1">SISTEMA HIDRÁULICO</text>
<text x="448.6" y="385.8">988865008</text>
<text x="139.5" y="395.1">22.06.11</text>
<text x="164.6" y="395.1">lwerof0</text>
<text x="205.7" y="394.4">EHINGEN</text>
<text x="305.7" y="397.6">BLOQUE DE MANDO</text>
<text x="448.4" y="400.2">3362-970.17.00.001-002</text>
</g>
<g font-size="4.1">
<text x="6.2" y="383.3">3</text>
<text x="530.9" y="383.3">=</text>
<text x="555.3" y="383.3">D</text>
<text x="530.9" y="389.8">+</text>
<text x="6.3" y="390.5">2</text>
<text x="6.4" y="397">1</text>
<text x="555.3" y="396.3">9</text>
<text x="554" y="402.7">13</text>
</g>
<g font-size="3.9">
<text x="38.8" y="7.1">1</text>
<text x="110.4" y="7.1">2</text>
<text x="182.1" y="7.1">3</text>
<text x="253.9" y="7.1">4</text>
<text x="325.4" y="7.1">5</text>
<text x="397.5" y="7.1">6</text>
<text x="469.2" y="7.1">7</text>
<text x="541" y="7.1">8</text>
<text x="142.1" y="24.4">LÓGICA DE LAS ETAPAS DE PRESIÓN</text>
<text x="196.5" y="26">-Y11</text>
<text x="216.3" y="26">-Y12</text>
<text x="234.2" y="26">-Y13</text>
<text x="249" y="26">-Y29</text>
<text x="262.5" y="26.4">BARES</text>
<text x="279.7" y="26.4">FUNCIÓN / FUNCIONAMIENTO</text>
<text x="384.7" y="26">-Y11</text>
<text x="404.4" y="26">-Y12</text>
<text x="422.3" y="26">-Y13</text>
<text x="437.1" y="26">-Y29</text>
<text x="450.6" y="26.4">BARES</text>
<text x="467.8" y="26.4">FUNCIÓN / FUNCIONAMIENTO</text>
<text x="195.6" y="31.7">a</text>
<text x="205.5" y="31.7">b</text>
<text x="215.5" y="31.7">a</text>
<text x="224.4" y="31.7">b</text>
<text x="383.8" y="31.7">a</text>
<text x="393.7" y="31.7">b</text>
<text x="403.6" y="31.7">a</text>
<text x="412.5" y="31.7">b</text>
<text x="84.1" y="39.2">TX2/10.1</text>
<text x="265.9" y="44.2">50</text>
<text x="305.6" y="43.2">T 84+50</text>
<text x="362.7" y="44.2">p0</text>
<text x="454.1" y="42.2">205</text>
<text x="306.5" y="58">T 84+50</text>
<text x="454.1" y="57.1">205</text>
<text x="550.8" y="54.1">p2</text>
<text x="266" y="64">100</text>
<text x="363.3" y="64">p1</text>
<text x="454.1" y="71.9">205</text>
<text x="550.8" y="83.8">p3</text>
<text x="453.9" y="86.8">320</text>
<text x="454.1" y="101.6">280</text>
<text x="551.7" y="101.6">p4</text>
<text x="147" y="113.5">-Y11</text>
<text x="454.1" y="116.5">10</text>
<text x="550.9" y="118.4">p5</text>
<text x="221.3" y="133.3">-Y12</text>
<text x="36.7" y="143.2">M1</text>
<text x="138.6" y="143.2">100</text>
<text x="72.8" y="162">-Y10</text>
<text x="104" y="158">205</text>
<text x="142.2" y="158">p1</text>
<text x="216.5" y="158">p4</text>
<text x="254.7" y="158">10-15</text>
<text x="36.2" y="167.9">X2</text>
<text x="117.4" y="167.9">p2</text>
<text x="213.8" y="166">280</text>
<text x="249.1" y="163">p5</text>
<text x="354.9" y="163">-Y14</text>
<text x="444.2" y="163">-Y15</text>
<text x="18.3" y="172.9">-Y29</text>
<text x="35.1" y="181.8">M2</text>
<text x="143.2" y="191.7">p3</text>
<text x="143.4" y="197.6">320</text>
<text x="36.8" y="202.6">X1</text>
<text x="300.6" y="199.6">-Y13</text>
<text x="111.5" y="217.4">7</text>
<text x="371.9" y="216.4">3</text>
<text x="460.3" y="217.4">1</text>
<text x="514.5" y="221.4">2</text>
<text x="265" y="222.4">6</text>
<text x="299.4" y="222.4">5</text>
<text x="425.4" y="224.4">4</text>
<text x="13.1" y="231.3">50</text>
<text x="9.1" y="237.2">BARES</text>
<text x="31" y="257">p0</text>
<text x="72.5" y="286.7">P1</text>
<text x="89.4" y="286.7">P2</text>
<text x="116.1" y="286.7">P3</text>
<text x="129.9" y="286.7">P4</text>
<text x="144.7" y="286.7">T1</text>
<text x="159.9" y="286.7">T2</text>
<text x="173.8" y="286.7">T3</text>
<text x="203.4" y="286.7">T4</text>
<text x="258.6" y="286.7">R1</text>
<text x="288.4" y="286.7">R2</text>
<text x="352.7" y="286.7">K1</text>
<text x="371.6" y="286.7">K2</text>
<text x="385.5" y="286.7">K3</text>
<text x="414.1" y="286.7">K4</text>
<text x="472.4" y="286.7">W1</text>
<text x="496.6" y="286.7">W2</text>
<text x="506.5" y="286.7">T5</text>
<text x="526.2" y="286.7">T6</text>
<text x="549.5" y="296.6">WT5/11.1</text>
<text x="19.5" y="301.6">WP2/8.8</text>
<text x="227.6" y="301.6">TW/11.1</text>
<text x="19.3" y="311.5">PW/11.1</text>
<text x="549.5" y="306.5">WT6/11.1</text>
<text x="549.5" y="316.4">W2/11.1</text>
<text x="19.5" y="321.4">WP1/8.8</text>
<text x="549.5" y="326.3">W1/11.1</text>
<text x="549.4" y="336.2">TK4/10.1</text>
<text x="549.4" y="346.1">TK3/10.1</text>
<text x="326.6" y="356">TR2/10.1</text>
<text x="549.4" y="356">TK2/10.1</text>
<text x="326.6" y="365.9">TR1/10.1</text>
<text x="549.4" y="365.9">TK1/10.1</text>
</g>
<g font-size="3.4">
<text x="384.2" y="42">1</text>
<text x="394" y="42">0</text>
<text x="403.9" y="42">0</text>
<text x="413.9" y="42">1</text>
<text x="425.8" y="42">1</text>
<text x="443.6" y="42">1</text>
<text x="195.9" y="44">0</text>
<text x="205.8" y="44">0</text>
<text x="215.8" y="44">0</text>
<text x="225.7" y="44">0</text>
<text x="237.5" y="44">0</text>
<text x="255.4" y="44">0</text>
<text x="384.2" y="56.8">1</text>
<text x="394" y="56.8">0</text>
<text x="403.9" y="56.8">0</text>
<text x="413.7" y="56.8">0</text>
<text x="425.6" y="56.8">0</text>
<text x="443.6" y="56.8">1</text>
<text x="195.9" y="63.8">0</text>
<text x="205.8" y="63.8">0</text>
<text x="215.8" y="63.8">0</text>
<text x="225.8" y="63.8">1</text>
<text x="237.7" y="63.8">1</text>
<text x="255.5" y="63.8">1</text>
<text x="384.2" y="71.7">1</text>
<text x="394" y="71.7">0</text>
<text x="403.9" y="71.7">0</text>
<text x="413.9" y="71.7">1</text>
<text x="425.8" y="71.7">1</text>
<text x="443.6" y="71.7">1</text>
<text x="384.1" y="86.5">0</text>
<text x="394.1" y="86.5">1</text>
<text x="403.9" y="86.5">0</text>
<text x="412.8" y="86.5">0</text>
<text x="425.6" y="86.5">0</text>
<text x="443.6" y="86.5">1</text>
<text x="384.1" y="101.4">0</text>
<text x="394.1" y="101.4">1</text>
<text x="403.9" y="101.4">0</text>
<text x="413.9" y="101.4">1</text>
<text x="425.8" y="101.4">1</text>
<text x="443.6" y="101.4">1</text>
<text x="384.1" y="116.2">0</text>
<text x="394.9" y="116.2">0</text>
<text x="405" y="116.2">1</text>
<text x="413.7" y="116.2">0</text>
<text x="426.6" y="116.2">0</text>
<text x="443.4" y="116.2">0</text>
<text x="106.8" y="127.1">a</text>
<text x="151.3" y="127.1">b</text>
<text x="220.7" y="146.9">a</text>
<text x="265.2" y="146.9">b</text>
<text x="349.2" y="202.4">P</text>
<text x="369.2" y="203.4">T</text>
<text x="375.1" y="198.4">B</text>
<text x="388" y="199.4">A</text>
<text x="438.3" y="202.4">P</text>
<text x="458.3" y="203.4">T</text>
<text x="464.2" y="198.4">B</text>
<text x="477.1" y="199.4">A</text>
</g>
<g font-size="3.2">
<text x="122.7" y="383.7">Gez.</text>
<text x="422.9" y="383.7">Ident-Nr.</text>
<text x="120" y="394.5">Ausgabe</text>
<text x="423" y="395.2">Zeich-Nr.</text>
<text x="31.3" y="402.4">Änderung</text>
<text x="73.1" y="402.4">Datum</text>
<text x="100.1" y="402.4">Name</text>
<text x="143.5" y="402.4">Datum</text>
<text x="172.6" y="402.4">Name</text>
</g>
<g font-size="2.9">
<text x="530.5" y="395.8">Blatt</text>
<text x="205.1" y="402.3">Copyright (c)</text>
<text x="530.7" y="402.3">von</text>
</g>
</svg>
